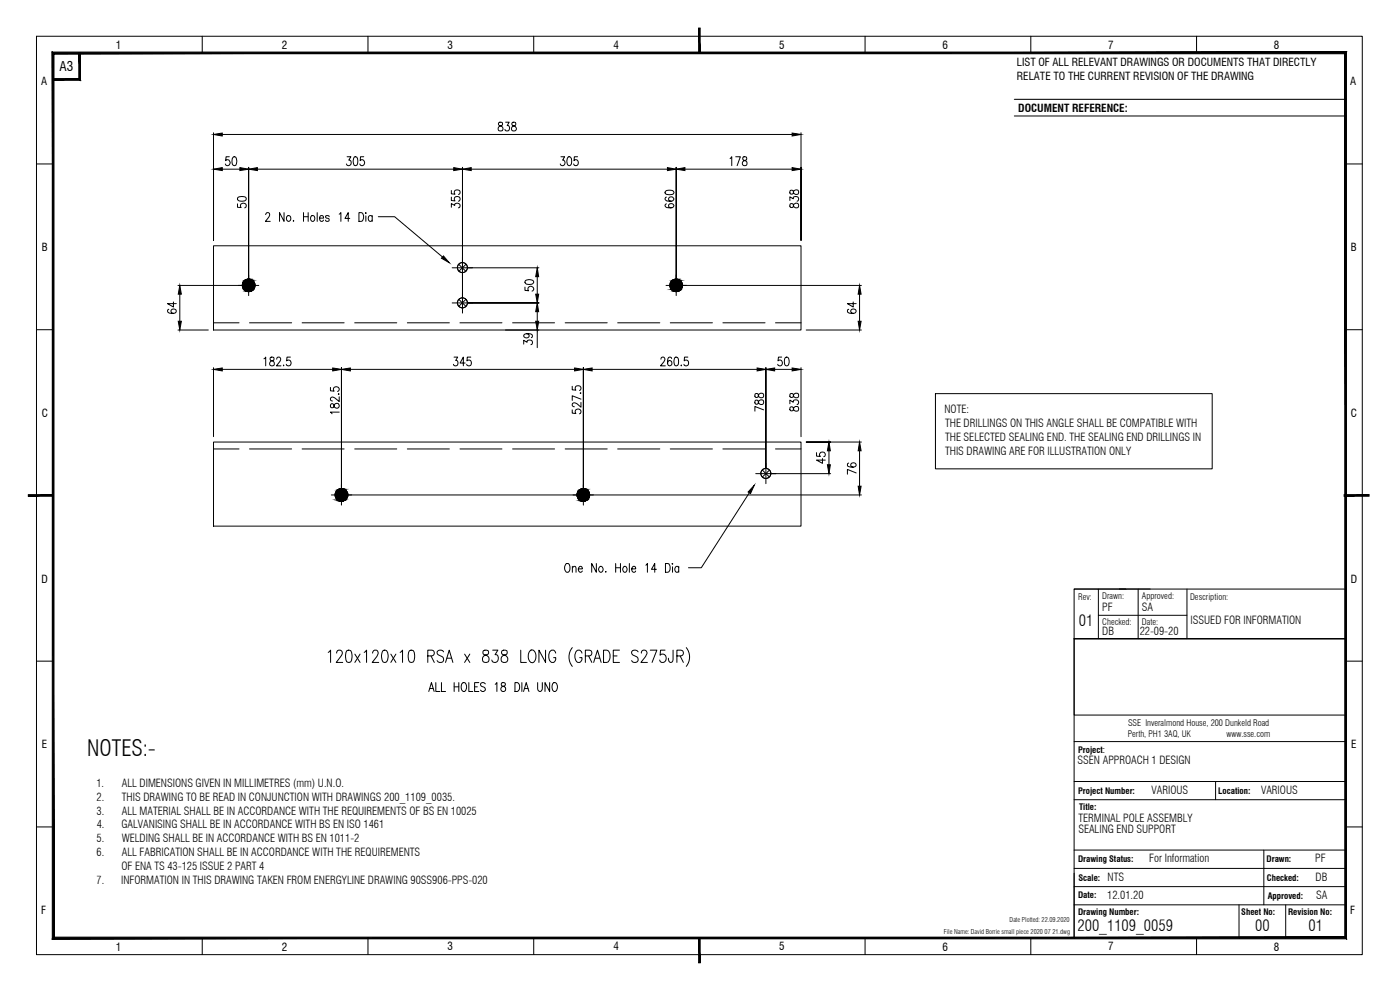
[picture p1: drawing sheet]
<svg xmlns="http://www.w3.org/2000/svg" width="420mm" height="297mm" viewBox="0 0 420 297" stroke-linecap="round" stroke-linejoin="round" font-family="sans-serif">
<!-- layer: Border -->
<g fill="none" stroke="#000" stroke-width=".3">
<path d="M304.4 29.8h99.4M304.4 34.8h99.4M322.4 176.7h81.4M345.2 176.7h-22.8v14.9h81.4h-81.4v89.8h81.4M356.2 176.7v14.9M403.8 213.5v18.1M322.4 222.5h81.4M322.4 234.5h81.4M322.4 239.9h81.4M364.8 234.5v5.4M322.4 255.1h81.4M379.3 255.1v16.4"/>
<path d="M322.4 260.6h81.4M322.4 266h81.4M322.4 271.5h81.4M371.8 271.5v9.9M385.9 271.5v9.9"/>
</g>
<!-- layer: Border Grid -->
<g fill="none" stroke="#000" stroke-width=".3">
<path d="M11 10.9h397.8v275.5h-397.8zM60.7 10.9v5M110.4 10.9v5M160.2 10.9v5M259.6 10.9v5M309.4 10.9v5M359.1 10.9v5M11 49.2h4.9M403.8 49.2h5M11 98.9h4.9M403.8 98.9h5M11 198.4h4.9"/>
<path d="M403.8 198.4h5M11 248.1h4.9M403.8 248.1h5M60.7 281.4v5M110.4 281.4v5M160.2 281.4v5M259.6 281.4v5M309.4 281.4v5M359.1 281.4v5"/>
</g>
<!-- layer: Border -->
<g fill="#000" stroke="#000" stroke-width=".3">
<path d="M15.7 15.6l.5 .5 387.9-.5zM16.2 16.1l387.9-.5-.5 .5zM404.1 15.6l-.5 .5 .5 265.6zM403.6 16.1l.5 265.6-.5-.5zM15.7 281.7h388.4l-.5-.5zM16.2 281.2h387.4l-387.9 .5zM15.7 15.6v266.1l.5-.5zM15.7 15.6l.5 .5v265.1z"/>
<path d="M15.9 23.6v.5l7.8-.5zM15.9 24.1l7.8-.5 .5 .5zM23.7 15.9v7.7l.5 .5zM23.7 15.9h.5v8.2z"/>
</g>
<!-- layer: 0 -->
<g fill="#000" stroke="#000" stroke-width=".3">
<path d="M209.7 8.4v7.5h.4zM209.7 8.4h.4v7.5z"/>
<path d="M8.5 148.9h7.4v-.5zM8.5 148.4h7.4l-7.4 .5z"/>
<path d="M403.4 148.9h7.5v-.5zM403.4 148.4h7.5l-7.5 .5z"/>
<path d="M209.7 281.4v7.5h.4zM209.7 281.4h.4v7.5z"/>
</g>
<path d="M329.6 176.7v14.9M335.9 176.7h2M341.6 176.7v14.9M403.8 176.7v14.9M322.4 191.6h81.4v22.9h-81.4zM329.6 184.6h26.6" fill="none" stroke="#000" stroke-width=".3"/>
<!-- layer: PDF20_Text -->
<g fill="none" stroke="#000" stroke-width=".3">
<path d="M98.5 195.7l.7-.6v3.7M101 196l.3-.8 .8-.1a.89 .89 0 0 1 .5 1.3l-1.7 2.4h2M104.1 195.2l.7-.1a1.69 1.69 0 0 1 .8 2l-.3 1.5-.8 .2a1.81 1.81 0 0 1-.8-2.2zM106.5 196.3l1.6 2.5M108.1 196.3l-1.6 2.5M109.3 195.7l.7-.6v3.7M111.8 196l.6-.9h.6l.4 .3a1.41 1.41 0 0 1-.3 1.6l-1.4 1.8h2M114.9 195.2l.7-.1a2.15 2.15 0 0 1 .7 2.9l-.3 .6-.7 .2a2.32 2.32 0 0 1-.6-3.1zM117.3 196.3l1.5 2.5M118.8 196.3l-1.5 2.5M120.1 195.7l.7-.6v3.7M122.9 195.2l.7-.1a1.69 1.69 0 0 1 .8 2l-.3 1.5-.8 .2a1.81 1.81 0 0 1-.8-2.2z"/>
<path d="M128.4 196.8h1.3a.89 .89 0 0 0 .7-.9 .89 .89 0 0 0-.7-.8h-1.3v3.7M129.4 196.8l.9 2M133.1 195.6a1.03 1.03 0 0 0-1.1-.6 1.03 1.03 0 0 0-.8 1 2.05 2.05 0 0 0 1.7 1.1 1.02 1.02 0 0 1-.2 1.6 1.02 1.02 0 0 1-1.5-.5M133.7 198.8l1.1-3.7 1.1 3.7M134.1 197.5h1.4M139.4 196.3l1.6 2.5M141 196.3l-1.6 2.5M145.1 195.2a.8 .8 0 0 0 .2 1.2 1.23 1.23 0 0 1 1.4 .9 1.23 1.23 0 0 1-.7 1.5 1.1 1.1 0 0 1-1.2-.9 1.1 1.1 0 0 1 .9-1.3l.5-.2a.75 .75 0 0 0 .3-1.2l-.5-.1zM147.9 195.1h1.5l-.8 1.3h.4a1.19 1.19 0 0 1 .5 1.7 1.19 1.19 0 0 1-1.8 .3l-.1-.4M150.7 195.2a.74 .74 0 0 0 .2 1.2 1.23 1.23 0 0 1 1.4 .9 1.23 1.23 0 0 1-.6 1.5 1.1 1.1 0 0 1-1.3-.9 1.1 1.1 0 0 1 .8-1.3l.6-.2a.77 .77 0 0 0 .3-1.2l-.4-.1zM156.3 195.1v3.7h1.7M159.1 195.3a1.11 1.11 0 0 1 1.2-.1 1.11 1.11 0 0 1 .5 1.2l-.1 1.5a1 1 0 0 1-.9 .9 1 1 0 0 1-1.1-.8l-.1-1.6z"/>
<path d="M163.7 195.1v3.7l-2-3.7v3.7M166.8 196l-.7-.9a1.56 1.56 0 0 0-1.4 2.2 1.08 1.08 0 0 0 .6 1.3 1.08 1.08 0 0 0 1.4-.4l.1-.9h-.7M171.8 194.3a4.5 4.5 0 0 0 0 5.6M174.7 196a.98 .98 0 0 0-1.6-.8 2.43 2.43 0 0 0 .3 3.6 1.11 1.11 0 0 0 1.3-1.5h-.7M175.7 196.8h1.2a.88 .88 0 0 0 .7-.9 .88 .88 0 0 0-.7-.8h-1.2v3.7M176.6 196.8l1 2M178.2 198.8l1.1-3.7 1.1 3.7M178.6 197.5h1.4M181.1 195.1h1a2.16 2.16 0 0 1 0 3.7h-1zM184.1 196.8h1.1M185.9 195.1h-1.8v3.7h1.8M191.5 195.6a1.03 1.03 0 0 0-1.1-.6 1.03 1.03 0 0 0-.8 1l.2 .4 1.1 .6a.95 .95 0 0 1 .6 1.2 .95 .95 0 0 1-1.3 .6l-.6-.6"/>
<path d="M192.5 196l.1-.6 .4-.3 .9 .1a1.15 1.15 0 0 1-.2 1.8l-1.4 1.8h2M195.1 195.1h2l-1.4 3.7M199.6 195.1h-1.4l-.1 1.5a1.22 1.22 0 0 1 1.9 .7 1.22 1.22 0 0 1-1.4 1.5l-.4-.2-.2-.6M202 195.1l-.1 3.3a.61 .61 0 0 1-.6 .4 .61 .61 0 0 1-.5-.4l-.2-.9M203.1 196.8h1.3a.88 .88 0 0 0 .7-.9 .88 .88 0 0 0-.7-.8h-1.3v3.7M204.1 196.8l1 2M206 194.3a4.5 4.5 0 0 1 0 5.6M128.7 207.5l.8-2.7 .8 2.7M129 206.6h1M130.8 204.8v2.7h1.2M132.5 204.8v2.7h1.2M136.3 204.8v2.7"/>
<path d="M136.3 206.1h1.4M137.7 204.8v2.7M138.6 205.2a.79 .79 0 0 1 1-.3 .79 .79 0 0 1 .4 .9l-.1 1a.77 .77 0 0 1-1 .7 .77 .77 0 0 1-.5-1.1zM140.7 204.8v2.7h1.2M142.4 206.1h.8M143.7 204.8h-1.3v2.7h1.3M145.7 205.2a.72 .72 0 0 0-1-.4 .72 .72 0 0 0-.4 .9l.9 .5a.75 .75 0 0 1 .2 1.2 .75 .75 0 0 1-1.2-.3M148.6 205.3l.5-.5v2.7M150.5 204.9l-.1 .5 .3 .4a.84 .84 0 0 1 1.1 .8 .84 .84 0 0 1-.9 .9 .86 .86 0 0 1-.6-1.1 .86 .86 0 0 1 1-.6 .55 .55 0 0 0 .2-.9zM154.5 204.8a1.39 1.39 0 0 1 1.5 .9 1.39 1.39 0 0 1-.5 1.6l-1 .2zM156.6 204.8v2.7M157.1 207.5l.8-2.7 .8 2.7"/>
<path d="M157.4 206.6h1.1M161.4 204.8v1.9a.7 .7 0 0 0 .7 .8 .7 .7 0 0 0 .7-.8v-1.9M165 204.8v2.7l-1.4-2.7v2.7M166.1 204.9a1.13 1.13 0 0 1 1.2 .6 1.13 1.13 0 0 1-.1 1.3 .77 .77 0 0 1-1 .7 .77 .77 0 0 1-.5-1.1l.1-1z"/>
</g>
<!-- layer: PDF20_EL-Steel -->
<path d="M64.1 73.7h176.3v25.3h-176.3zM64.1 132.6h176.3v25.3h-176.3z" fill="none" stroke="#000" stroke-width=".3"/>
<!-- layer: PDF20_0 -->
<g fill="none" stroke="#000" stroke-width=".3">
<circle cx="74.6" cy="85.6" r="1.88"/>
<circle cx="138.8" cy="80.3" r="1.5"/>
<circle cx="138.8" cy="90.9" r="1.5"/>
<circle cx="102.5" cy="148.5" r="1.88"/>
<circle cx="175.1" cy="148.5" r="1.88"/>
<circle cx="229.8" cy="142" r="1.5"/>
</g>
<!-- layer: PDF20_EL-Steel-Hidd -->
<g fill="none" stroke="#000" stroke-width=".3">
<path d="M64.1 96.9h7.6M74.9 96.9h12.6M90.7 96.9h12.6M106.5 96.9h12.6M122.2 96.9h12.7M138 96.9h12.7M153.8 96.9h12.6M169.6 96.9h12.6M185.4 96.9h12.6M201.2 96.9h12.6M216.9 96.9h12.7M232.7 96.9h7.7"/>
<path d="M64.1 134.7h7.6M74.9 134.7h12.6M90.7 134.7h12.6M106.5 134.7h12.6M122.2 134.7h12.7M138 134.7h12.7M153.8 134.7h12.6M169.6 134.7h12.6M185.4 134.7h12.6M201.2 134.7h12.6M216.9 134.7h12.7M232.7 134.7h7.7"/>
</g>
<!-- layer: PDF20_Dimensions -->
<g fill="none" stroke="#000" stroke-width=".3">
<path d="M64.1 39.8v32.3v-21.9M149.7 36.8a.55 .55 0 0 0 .2 .9 .84 .84 0 0 1 1.1 .9 .84 .84 0 0 1-1.3 .6l-.2-.4a1.23 1.23 0 0 1 1.2-1.3 .58 .58 0 0 0-.3-.8zM151.8 36.7h1l-.6 1a.77 .77 0 0 1 .7 1.1 .77 .77 0 0 1-1.4 0M153.7 36.8v.7a1.07 1.07 0 0 1 1 .6 1.07 1.07 0 0 1 0 1.1 .78 .78 0 0 1-1.2-.3 .78 .78 0 0 1 .7-1.1l.5-.3a.59 .59 0 0 0-.3-.8zM240.4 39.8v32.3v-21.9M66.7 50.8h5.3M66.7 40.3h171M68.8 47h-1l-.1 1.2a.82 .82 0 0 1 1.2 .1 .82 .82 0 0 1 0 1.1 .82 .82 0 0 1-1.2 0l-.1-.2M70 47.2l.4-.2a1.63 1.63 0 0 1 .5 2.2l-.1 .4-.5 .1a1.89 1.89 0 0 1-.3-2.5zM71.4 59.2l1-.2a1.2 1.2 0 0 1 1.5 .6v.2a1.72 1.72 0 0 1-2.6 0zM74.6 50.2v33.8v-33.8M77.2 50.8h59"/>
<path d="M104.2 47h1.1l-.6 1a.8 .8 0 0 1 .6 1.3 .8 .8 0 0 1-1.3-.1M106.3 47.2l.5-.2a1.58 1.58 0 0 1 .5 2.2l-.2 .4-.5 .1a2.02 2.02 0 0 1-.3-2.5zM109.2 47h-1l-.1 1.2a.78 .78 0 0 1 1.2 .1 .78 .78 0 0 1-.2 1.1 .78 .78 0 0 1-1.1-.2M135.5 59.1v1.1l1.1 .1a.82 .82 0 0 1 .1-1.1 .82 .82 0 0 1 1.1 0 .82 .82 0 0 1 .1 1.1l-.3 .1M135.5 57.2v1l1.1 .1a.81 .81 0 0 1 .6-1.3 .81 .81 0 0 1 .7 1.3h-.3M138.8 50.2v39.1v-39.1M141.4 50.8h58.9M168.3 47h1.1l-.5 1a.78 .78 0 0 1 .6 1.2 .78 .78 0 0 1-1.4 0M170.5 47.2l.4-.2a1.71 1.71 0 0 1 0 2.7h-.1a1.89 1.89 0 0 1-.3-2.5zM173.3 47h-.9l-.1 1.2a.79 .79 0 0 1 1.1 .1 .79 .79 0 0 1 0 1.1 .79 .79 0 0 1-1.1 0l-.1-.2M199.8 57.4l.9-.3a1.12 1.12 0 0 1 1.6 .8 1.87 1.87 0 0 1-2.7 0zM200 59.1l-.4 .5a1.61 1.61 0 0 0 2.7 .2 .78 .78 0 0 0-.9-.7 .78 .78 0 0 0-.7 .9l.7 .4"/>
<path d="M202.9 50.2v34.1v-34.1M205.6 50.8h32.1M219.1 47.6l.5-.6v2.7M220.8 47h1.4l-1 2.7M223 47.2l-.1 .5 .3 .3a.83 .83 0 0 1 1 .8 .83 .83 0 0 1-.9 .9 .87 .87 0 0 1-.5-1.1 .87 .87 0 0 1 1-.6l.2-.1a.59 .59 0 0 0-.3-.9zM237.2 57.2l-.1 .7a.55 .55 0 0 0 .4 .4 .55 .55 0 0 0 .6-.3 .82 .82 0 0 1 .9-1.1 .82 .82 0 0 1 .5 1.4h-.7a1.16 1.16 0 0 1-.9-1.1zM71.3 61.2v1l1.1 .1a.82 .82 0 0 1 .1-1.1 .82 .82 0 0 1 1.1 0 .82 .82 0 0 1 .1 1.1l-.3 .1M79.7 64.4l.4-.6h.4l.4 .5-.2 .9-1 1.2h1.4M85.2 63.8v2.6l-1.3-2.6v2.6M86 65l.3-.2a.79 .79 0 0 1 1 .7 .79 .79 0 0 1-1 .8l-.3-.6zM88.1 66.1v.3zM91.1 63.8v2.6"/>
<path d="M91.1 65h1.4M92.5 63.8v2.6M93.5 64.8a.83 .83 0 0 1 1 .7 .83 .83 0 0 1-.8 .9l-.5-.7zM95.2 63.8v2.6M95.9 65.4h1.2l-.2-.6a.86 .86 0 0 0-1.1 .5 .86 .86 0 0 0 .6 1.1h.3l.4-.4M98.8 65a.6 .6 0 0 0-.6-.3 .6 .6 0 0 0-.5 .3l.3 .4 .7 .3 .1 .3a.58 .58 0 0 1-.6 .4 .58 .58 0 0 1-.5-.4M101.8 64.3l.5-.5v2.6M105 65.5h-1.5l1-1.7v2.6M107.7 63.8a1.37 1.37 0 0 1 1.4 .7 1.37 1.37 0 0 1-.2 1.5l-.5 .4h-.7zM109.8 63.8v.3zM109.8 64.8v1.6M111.7 65l-.2-.2a.63 .63 0 0 0-.9 .2l-.1 .7a.71 .71 0 0 0 .8 .7l.4-.4"/>
<path d="M111.7 64.7v1.7M113.5 65h4.9l14.4 12.1M135.5 62.2v-1.1l1 .5a.76 .76 0 0 1 1.1-.6 .76 .76 0 0 1 0 1.4M200 61.2l-.2 .1-.2 .5a1.57 1.57 0 0 0 2.7-.2 .79 .79 0 0 0-1-.5 .79 .79 0 0 0-.6 1l.7 .3M237.1 60.2v-1.1l1 .5a.78 .78 0 0 1 1.2-.6 .78 .78 0 0 1-.1 1.4M237.2 61.2a.66 .66 0 0 0-.1 .7 .66 .66 0 0 0 .6 .4l.2-.1a.96 .96 0 0 1 .6-1.1 .96 .96 0 0 1 1.2 .4 .83 .83 0 0 1-.9 .9 .83 .83 0 0 1-.7-1l-.4-.3zM50.7 92.8a.55 .55 0 0 0-.3 .9l.4 .2a1.68 1.68 0 0 0 2.1-.5 .76 .76 0 0 0-.9-.7 .76 .76 0 0 0-.6 1l.7 .3M52.1 90.6v1.5l-1.8-1h2.6M53.4 99h9.1M53.4 85.6h19.6M54 88.3v8.1M140.4 80.3h21.3"/>
<path d="M151.7 99h10M157.6 86.1v1l1.1 .1a.83 .83 0 0 1 0-1.1 .83 .83 0 0 1 1.2 0 .83 .83 0 0 1 0 1.1l-.2 .1M157.7 84.2l1-.3a1.2 1.2 0 0 1 1.5 .8 1.66 1.66 0 0 1-2.6 0zM161.2 83v5.3M161.2 93.5v2.9M161.2 98.8v5.5M161.7 90.9h-21.3h21.3M201.5 85.6h57M242 99h16.5M254.7 92.8a.59 .59 0 0 0-.3 .9l.4 .2a1.72 1.72 0 0 0 2.1-.5 .78 .78 0 0 0-.9-.7 .78 .78 0 0 0-.6 1l.7 .3M256.1 90.6v1.5l-1.8-1h2.6M258 88.3v8.1"/>
<path d="M64.1 110.3v20.7M66.7 110.8h33.2M79.2 107.7l.5-.6v2.7M81.1 107.3v.7a1.05 1.05 0 0 1 1.1 .5 1.05 1.05 0 0 1 0 1.1 .83 .83 0 0 1-1.3-.5 .83 .83 0 0 1 1-.9l.3-.2a.58 .58 0 0 0-.4-.9zM83 107.8l.4-.7h.4l.4 .6-.3 .8-.9 1.3h1.3M85 109.6h.2zM87.2 107.1h-1.1l-.1 1.2a.8 .8 0 0 1 1.2 0 .8 .8 0 0 1-.1 1.2 .8 .8 0 0 1-1.2-.2M99.2 116.2v1.1h1.1a.81 .81 0 0 1 .1-1.1 .81 .81 0 0 1 1.1 0 .81 .81 0 0 1 0 1.1l-.2 .1M101.6 118.2h.2l-.2 .1zM101.8 119v1.5l-1.3-1.1a.69 .69 0 0 0-1-.2 .69 .69 0 0 0-.1 1l.4 .1M102.5 110.3v36.6v-36.6M105.1 110.8h67.4"/>
<path d="M136.3 107.1h1.1l-.6 1.1a.77 .77 0 0 1 .6 1.1 .77 .77 0 0 1-1.3 0M139.6 108.9h-1.5l1-1.8v2.7M141.3 107.1h-1.1v1.2a.81 .81 0 0 1 1.1 .1 .81 .81 0 0 1 0 1.1 .81 .81 0 0 1-1.1 .1l-.1-.3M157.2 103.3v-1.2l1 .6a.78 .78 0 0 1 1.2-.6 .78 .78 0 0 1-.1 1.3M158.1 100.1a.7 .7 0 0 1 .7 .7 .79 .79 0 0 1-.9 .6 .79 .79 0 0 1-.6-1 1.95 1.95 0 0 1 2.5 .3l-.3 .6M171.7 115.9v1.1l1.1 .1a.82 .82 0 0 1 .1-1.2 .82 .82 0 0 1 1.1 0 .82 .82 0 0 1 .1 1.2h-.2M174.2 117.9v.2zM174.4 119.8l-2.7-1.1v1.4M175.1 110.3v36.6v-36.6M177.7 110.8h49.5M198.4 107.8l.3-.7h.5l.3 .6-.3 .8-1 1.3h1.5M201.6 107.6a.57 .57 0 0 0-1-.3l-.2 .4a1.74 1.74 0 0 0 .5 2.1 .76 .76 0 0 0 .8-.9 .76 .76 0 0 0-1.1-.6l-.3 .6"/>
<path d="M202.6 107.3l.4-.2a1.52 1.52 0 0 1 .6 2.2l-.2 .3-.6 .2a1.95 1.95 0 0 1-.2-2.5zM204.4 109.6h.1zM206.4 107.1h-1l-.1 1.2a.81 .81 0 0 1 1.1 .1 .81 .81 0 0 1 0 1.1 .81 .81 0 0 1-1.1 .1v-.3M226.7 118.2l-.1 .7a.56 .56 0 0 0 .8 .3 .96 .96 0 0 1 .6-1.1 .96 .96 0 0 1 1.2 .3 .84 .84 0 0 1-.9 1 .84 .84 0 0 1-.8-1l-.3-.3zM229.9 110.3v30.2v-30.2M232.5 110.8h5.2M234.6 107.1h-1l-.1 1.2a.81 .81 0 0 1 1.1 .1 .81 .81 0 0 1 0 1.1 .81 .81 0 0 1-1.1 .1l-.1-.3M235.7 107.3l.5-.2a1.66 1.66 0 0 1 0 2.7h-.2a1.14 1.14 0 0 1-.6-1.5zM237.2 118.2l-.1 .7a.55 .55 0 0 0 .4 .4 .55 .55 0 0 0 .6-.3 .82 .82 0 0 1 .9-1.1 .82 .82 0 0 1 .5 1.4h-.7a1.06 1.06 0 0 1-.9-1.1zM240.4 110.3v20.7M280.7 118.1h83.1v22.6h-83.1zM99.3 121.3a.68 .68 0 0 0 .3 1l.6-.3a.82 .82 0 0 1 .9-1 .82 .82 0 0 1 .4 1.3l-.2 .2a1.1 1.1 0 0 1-1.2-1.2l-.3-.2z"/>
<path d="M101.8 123.7h-2.6l.4 .5M171.7 123v1l1.1 .1a.81 .81 0 0 1 .1-1.2 .81 .81 0 0 1 1.1 .1 .81 .81 0 0 1-.1 1.2M174.4 120.7v1.5l-1.7-1.3a.63 .63 0 0 0-.9 .3 .63 .63 0 0 0 .4 .8h.2M226.7 120.1a.68 .68 0 0 0-.1 .8 .68 .68 0 0 0 .6 .4l.2-.1a.94 .94 0 0 1 .6-1.1 .94 .94 0 0 1 1.2 .4 .84 .84 0 0 1-.9 .9 .84 .84 0 0 1-.8-1 .54 .54 0 0 0-.8-.3zM229.2 123l-2.6-1v1.4M237.1 121.2v-1.1l1 .6a.78 .78 0 0 1 1.2-.7 .78 .78 0 0 1-.1 1.4M237.2 122.2a.66 .66 0 0 0-.1 .7 .66 .66 0 0 0 .6 .4l.2-.1a1.02 1.02 0 0 1 .5-1.1 1.02 1.02 0 0 1 1.2 .1l.1 .3a.83 .83 0 0 1-.9 .9 .83 .83 0 0 1-.7-1 .55 .55 0 0 0-.9-.2zM245.1 135.8v1.1h1.1a.81 .81 0 0 1 .1-1.1 .81 .81 0 0 1 1.1 0 .81 .81 0 0 1 .1 1.1l-.3 .1M246.8 137.6v1.4l-1.7-1h2.6M248.8 135.3v4.1M249.3 132.6h-7.3h16.5M254.7 138.9a.62 .62 0 0 0-.3 1l.4 .1a1.7 1.7 0 0 0 2.1-.4 .78 .78 0 0 0-.9-.7 .78 .78 0 0 0-.6 1l.7 .3"/>
<path d="M258 135.3v10.6M104 148.5h154.5M224.9 147.8l-14.4 22.5h-3.9M231.5 142.1h17.8M256.9 141.9l-2.6-1.1v1.5M169.9 169.2l.6-.1a1.77 1.77 0 0 1 0 2.6 1.43 1.43 0 0 1-1.1-1.1 1.43 1.43 0 0 1 .5-1.4zM171.8 170.4l.5-.5 .4 .2 .2 1.6M171.8 169.9v1.8M173.6 170.7h1.2l-.1-.5a.75 .75 0 0 0-1.1 .1 .75 .75 0 0 0 .1 1l.4 .4 .7-.4M179 169.1v2.6l-1.4-2.6v2.6M180 170.1a.8 .8 0 0 1 1 .7 .8 .8 0 0 1-1 .8 1.01 1.01 0 0 1 0-1.5zM181.7 171.6h.2z"/>
<path d="M184.8 169.1v2.6M184.8 170.3h1.4M186.2 169.1v2.6M187.2 170.1a.86 .86 0 0 1 1 .5 .86 .86 0 0 1-.5 1.1 .93 .93 0 0 1-.8-.6 .93 .93 0 0 1 .3-1zM188.9 169.1v2.6M189.6 170.7h1.2l-.2-.6a.87 .87 0 0 0-1.1 .5 .87 .87 0 0 0 .6 1.1h.3l.4-.4M193.8 169.6l.5-.5v2.6M197 170.8h-1.5l1-1.7v2.6M199.7 169.1h.7a1.52 1.52 0 0 1 0 2.6h-.7zM201.7 169.2h.2zM201.8 170.1v1.6M203.7 170.3l-.2-.2a.86 .86 0 0 0-1 .5 .86 .86 0 0 0 .5 1.1l.7-.4"/>
<path d="M203.7 169.9v1.8"/>
</g>
<g fill="#000" stroke="#000" stroke-width=".3">
<path d="M64.1 40.3l2.6-.4v.9zM237.7 39.9l2.7 .4-2.7 .5zM64.1 50.8l2.6-.5v.9zM72 50.3l2.6 .5-2.6 .4zM74.6 50.8l2.6-.5v.9zM136.2 50.3l2.6 .5-2.6 .4zM138.8 50.8l2.6-.5v.9zM200.3 50.3l2.6 .5-2.6 .4zM202.9 50.8l2.7-.5v.9zM237.7 50.3l2.7 .5-2.7 .4zM133.1 76.8l1.7 2-2.3-1.3zM53.5 96.4h.9l-.4 2.6z"/>
<path d="M54 85.6l.4 2.7h-.9zM160.8 96.4h.9l-.5 2.6zM161.2 90.9l.5 2.6h-.9zM160.8 88.3h.9l-.5 2.6zM161.2 80.3l.5 2.7h-.9zM257.5 96.4h.9l-.4 2.6zM258 85.6l.4 2.7h-.9zM64.1 110.8l2.6-.4v.9zM99.9 110.4l2.6 .4-2.6 .5zM102.5 110.8l2.6-.4v.9zM172.5 110.4l2.6 .4-2.6 .5zM175.1 110.8l2.6-.4v.9z"/>
<path d="M227.2 110.4l2.7 .4-2.7 .5zM229.9 110.8l2.6-.4v.9zM237.7 110.4l2.7 .4-2.7 .5zM248.3 139.4h.9l-.4 2.7zM248.8 132.6l.4 2.7h-.9zM258 132.6l.4 2.7h-.9zM226.3 145.6l-1.1 2.5-.7-.5zM257.5 145.9h.9l-.4 2.6z"/>
</g>
<!-- layer: PDF20_EL-Holes -->
<g fill="none" stroke="#000" stroke-width=".3">
<path d="M137.7 79.3l2.1 2.1M138.8 77.3v6.1M139.8 79.3l-2.1 2.1M71.5 85.6h6.2M74.6 82.6v6.1M135.7 90.9h6.1M135.7 80.3h6.1M137.7 89.8l2.1 2.1M138.8 87.8v6.1M139.8 89.8l-2.1 2.1M199.9 85.6h6.1M202.9 82.6v6.1"/>
<path d="M229.9 139v6.1M99.4 148.5h6.1M102.5 145.5v6.1M172 148.5h6.1M175.1 145.5v6.1M226.8 142.1h6.1M228.8 141.1l2.1 2M230.9 141.1l-2.1 2"/>
<circle cx="74.6" cy="85.6" r="1.88"/>
<circle cx="138.8" cy="80.3" r="1.5"/>
<circle cx="138.8" cy="90.9" r="1.5"/>
<circle cx="203" cy="85.6" r="1.88"/>
<circle cx="102.5" cy="148.5" r="1.88"/>
<circle cx="175.1" cy="148.5" r="1.88"/>
<circle cx="229.8" cy="142" r="1.5"/>
</g>
<g fill="#000" stroke="#000" stroke-width=".3">
<path d="M72.7 85.6h1.9l-1.8 .3zM72.8 85.9h1.8v-.3z"/>
<path d="M72.8 85.3h1.8l-1.9 .3zM72.7 85.6h1.9v-.3z"/>
<path d="M72.8 85.9h1.8l-1.8 .4zM72.8 86.3h1.8v-.4z"/>
<path d="M72.8 85h1.8l-1.8 .3zM72.8 85.3h1.8v-.3z"/>
<path d="M72.8 86.3h1.8l-1.6 .3zM73 86.6h1.6v-.3z"/>
<path d="M73 84.7h1.6l-1.8 .3zM72.8 85h1.8v-.3z"/>
<path d="M73 86.6h1.6l-1.5 .3zM73.1 86.9h1.5v-.3z"/>
<path d="M73.1 84.4h1.5l-1.6 .3zM73 84.7h1.6v-.3z"/>
<path d="M73.1 86.9h1.5l-1.2 .2zM73.4 87.1h1.2v-.2z"/>
<path d="M73.1 84.4l.3-.2h1.2zM73.1 84.4h1.5v-.2z"/>
<path d="M73.4 87.1h1.2l-1 .1zM73.6 87.2h1v-.1z"/>
<path d="M73.4 84.2l1.2-.2zM73.4 84.2h1.2v-.2z"/>
<path d="M73.6 87.2h1l-.7 .2zM73.9 87.4h.7v-.2z"/>
<path d="M73.6 84l1-.1zM73.6 84l1-.1z"/>
<path d="M73.9 87.4h.7zM74.3 87.5l.3-.1z"/>
<path d="M74.3 83.8l.3-.1zM74.6 83.7l.3 .1z"/>
<path d="M73.9 83.9l.7-.1zM73.9 83.9l.7-.1z"/>
<path d="M74.6 83.8h.3zM74.6 83.9h.7z"/>
<path d="M74.6 83.9h.7zM74.6 84h1z"/>
<path d="M74.6 84h1l-1 .2zM74.6 84.2h1.2l-.2-.2z"/>
<path d="M74.6 84.2h1.2l-1.2 .2zM74.6 84.4h1.5l-.3-.2z"/>
<path d="M74.6 84.4h1.5l-1.5 .3zM74.6 84.7h1.6l-.1-.3z"/>
<path d="M74.6 84.7h1.6l-1.6 .3zM74.6 85h1.8l-.2-.3z"/>
<path d="M74.6 85h1.8l-1.8 .3zM74.6 85.3h1.8v-.3z"/>
<path d="M74.6 85.3h1.8l-1.8 .3zM74.6 85.6h1.9l-.1-.3z"/>
<path d="M74.6 85.6h1.9l-1.9 .3zM74.6 85.9h1.8l.1-.3z"/>
<path d="M74.6 85.9h1.8l-1.8 .4zM74.6 86.3h1.8v-.4z"/>
<path d="M74.6 86.3h1.8l-1.8 .3zM74.6 86.6h1.6l.2-.3z"/>
<path d="M74.6 86.6h1.6l-1.6 .3zM74.6 86.9h1.5l.1-.3z"/>
<path d="M74.6 86.9h1.5l-1.5 .2zM74.6 87.1h1.2l.3-.2z"/>
<path d="M74.6 87.1h1.2l-1.2 .1zM74.6 87.2l1.2-.1z"/>
<path d="M74.6 87.2h1l-1 .2zM74.6 87.4l1-.2z"/>
<path d="M74.6 87.4h.7zM74.6 87.5l.7-.1z"/>
<path d="M74.6 87.5h.3zM74.3 87.5h.3z"/>
<path d="M201 85.6h1.9l-1.8 .3zM201.1 85.9h1.8v-.3z"/>
<path d="M201.1 85.3h1.8l-1.9 .3zM201 85.6h1.9v-.3z"/>
<path d="M201.1 85.9h1.8l-1.7 .4zM201.2 86.3h1.7v-.4z"/>
<path d="M201.2 85h1.7l-1.8 .3zM201.1 85.3h1.8v-.3z"/>
<path d="M201.2 86.3h1.7l-1.6 .3zM201.3 86.6h1.6v-.3z"/>
<path d="M201.3 84.7h1.6l-1.7 .3zM201.2 85h1.7v-.3z"/>
<path d="M201.3 86.6h1.6l-1.4 .3zM201.5 86.9h1.4v-.3z"/>
<path d="M201.5 84.4h1.4l-1.6 .3zM201.3 84.7h1.6v-.3z"/>
<path d="M201.5 86.9h1.4l-1.2 .2zM201.7 87.1h1.2v-.2z"/>
<path d="M201.7 84.2h1.2l-1.4 .2zM201.5 84.4h1.4v-.2z"/>
<path d="M201.7 87.1h1.2l-.9 .1zM202 87.2h.9v-.1z"/>
<path d="M201.7 84.2l1.2-.2zM201.7 84.2h1.2v-.2z"/>
<path d="M202 87.2h.9l-.6 .2zM202.3 87.4h.6v-.2z"/>
<path d="M202 84l.9-.1zM202 84l.9-.1z"/>
<path d="M202.3 87.4h.6zM202.6 87.5l.3-.1z"/>
<path d="M202.6 83.8l.3-.1zM202.9 83.7l.4 .1z"/>
<path d="M202.3 83.9l.6-.1zM202.3 83.9l.6-.1z"/>
<path d="M202.9 83.8h.4zM202.9 83.9h.7z"/>
<path d="M202.9 83.9h.7zM202.9 84h1z"/>
<path d="M202.9 84h1l-1 .2zM202.9 84.2h1.3l-.3-.2z"/>
<path d="M202.9 84.2h1.3l-1.3 .2zM202.9 84.4h1.5l-.2-.2z"/>
<path d="M202.9 84.4h1.5l-1.5 .3zM202.9 84.7h1.6l-.1-.3z"/>
<path d="M202.9 84.7h1.6l-1.6 .3zM202.9 85h1.8l-.2-.3z"/>
<path d="M202.9 85h1.8l-1.8 .3zM202.9 85.3h1.9l-.1-.3z"/>
<path d="M202.9 85.3h1.9l-1.9 .3zM202.9 85.6h1.9v-.3z"/>
<path d="M202.9 85.6h1.9l-1.9 .3zM202.9 85.9h1.9v-.3z"/>
<path d="M202.9 85.9h1.9l-1.9 .4zM202.9 86.3h1.8l.1-.4z"/>
<path d="M202.9 86.3h1.8l-1.8 .3zM202.9 86.6h1.6l.2-.3z"/>
<path d="M202.9 86.6h1.6l-1.6 .3zM202.9 86.9h1.5l.1-.3z"/>
<path d="M202.9 86.9h1.5l-1.5 .2zM202.9 87.1h1.3l.2-.2z"/>
<path d="M202.9 87.1h1.3l-1.3 .1zM202.9 87.2l1.3-.1z"/>
<path d="M202.9 87.2h1l-1 .2zM202.9 87.4l1-.2z"/>
<path d="M202.9 87.4h.7zM202.9 87.5l.7-.1z"/>
<path d="M202.9 87.5h.4zM202.6 87.5h.3z"/>
<path d="M100.6 148.5h1.9l-1.9 .3zM100.6 148.8h1.9v-.3z"/>
<path d="M100.6 148.2h1.9l-1.9 .3zM100.6 148.5h1.9v-.3z"/>
<path d="M100.6 148.8h1.9l-1.8 .3zM100.7 149.1h1.8v-.3z"/>
<path d="M100.7 147.8h1.8l-1.9 .4zM100.6 148.2h1.9v-.4z"/>
<path d="M100.7 149.1h1.8l-1.6 .3zM100.9 149.4h1.6v-.3z"/>
<path d="M100.9 147.5h1.6l-1.8 .3zM100.7 147.8h1.8v-.3z"/>
<path d="M100.9 149.4h1.6l-1.5 .3zM101 149.7h1.5v-.3z"/>
<path d="M101 147.3h1.5l-1.6 .2zM100.9 147.5h1.6v-.2z"/>
<path d="M101 149.7h1.5l-1.3 .2zM101.2 149.9h1.3v-.2z"/>
<path d="M101.2 147.1h1.3l-1.5 .2zM101 147.3h1.5v-.2z"/>
<path d="M101.2 149.9h1.3l-1 .3zM101.5 150.2h1v-.3z"/>
<path d="M101.2 147.1l.3-.2h1zM101.2 147.1h1.3v-.2z"/>
<path d="M101.5 150.2h1zM101.8 150.3l.7-.1z"/>
<path d="M101.5 146.9l1-.2zM101.5 146.9l1-.2z"/>
<path d="M102.1 146.6h.4zM102.5 146.6h.3z"/>
<path d="M101.8 146.7l.7-.1zM101.8 146.7l.7-.1z"/>
<path d="M102.5 146.6h.3zM102.5 146.7h.6z"/>
<path d="M102.5 146.7h.6zM102.5 146.9h.9z"/>
<path d="M102.5 146.9h.9l-.9 .2zM102.5 147.1h1.2l-.3-.2z"/>
<path d="M102.5 147.1h1.2l-1.2 .2zM102.5 147.3h1.4l-.2-.2z"/>
<path d="M102.5 147.3h1.4l-1.4 .2zM102.5 147.5h1.6l-.2-.2z"/>
<path d="M102.5 147.5h1.6l-1.6 .3zM102.5 147.8h1.8l-.2-.3z"/>
<path d="M102.5 147.8h1.8l-1.8 .4zM102.5 148.2h1.8v-.4z"/>
<path d="M102.5 148.2h1.8l-1.8 .3zM102.5 148.5h1.9l-.1-.3z"/>
<path d="M102.5 148.5h1.9l-1.9 .3zM102.5 148.8h1.8l.1-.3z"/>
<path d="M102.5 148.8h1.8l-1.8 .3zM102.5 149.1h1.8v-.3z"/>
<path d="M102.5 149.1h1.8l-1.8 .3zM102.5 149.4h1.6l.2-.3z"/>
<path d="M102.5 149.4h1.6l-1.6 .3zM102.5 149.7h1.4l.2-.3z"/>
<path d="M102.5 149.7h1.4l-1.4 .2zM102.5 149.9h1.2l.2-.2z"/>
<path d="M102.5 149.9h1.2l-1.2 .3zM102.5 150.2h.9l.3-.3z"/>
<path d="M102.5 150.2h.9zM102.5 150.3l.9-.1z"/>
<path d="M102.5 150.3h.6zM102.5 150.4l.6-.1z"/>
<path d="M102.5 150.4h.3zM102.1 150.4h.4zM102.1 150.4l.4-.1zM101.8 150.3h.7z"/>
<path d="M173.2 148.5h1.9l-1.9 .3zM173.2 148.8h1.9v-.3z"/>
<path d="M173.2 148.2h1.9l-1.9 .3zM173.2 148.5h1.9v-.3z"/>
<path d="M173.2 148.8h1.9l-1.8 .3zM173.3 149.1h1.8v-.3z"/>
<path d="M173.3 147.8h1.8l-1.9 .4zM173.2 148.2h1.9v-.4z"/>
<path d="M173.3 149.1h1.8l-1.7 .3zM173.4 149.4h1.7v-.3z"/>
<path d="M173.4 147.5h1.7l-1.8 .3zM173.3 147.8h1.8v-.3z"/>
<path d="M173.4 149.4h1.7l-1.5 .3zM173.6 149.7h1.5v-.3z"/>
<path d="M173.6 147.3h1.5l-1.7 .2zM173.4 147.5h1.7v-.2z"/>
<path d="M173.6 149.7h1.5l-1.3 .2zM173.8 149.9h1.3v-.2z"/>
<path d="M173.8 147.1h1.3l-1.5 .2zM173.6 147.3h1.5v-.2z"/>
<path d="M173.8 149.9h1.3l-1 .3zM174.1 150.2h1v-.3z"/>
<path d="M173.8 147.1l.3-.2h1zM173.8 147.1h1.3v-.2z"/>
<path d="M174.1 150.2h1zM174.4 150.3l.7-.1z"/>
<path d="M174.1 146.9l1-.2zM174.1 146.9l1-.2z"/>
<path d="M174.7 146.6h.4zM175.1 146.6h.3z"/>
<path d="M174.4 146.7l.7-.1zM174.4 146.7l.7-.1z"/>
<path d="M175.1 146.6h.3zM175.1 146.7h.6z"/>
<path d="M175.1 146.7h.6zM175.1 146.9h.9z"/>
<path d="M175.1 146.9h.9l-.9 .2zM175.1 147.1h1.2l-.3-.2z"/>
<path d="M175.1 147.1h1.2l-1.2 .2zM175.1 147.3h1.4l-.2-.2z"/>
<path d="M175.1 147.3h1.4l-1.4 .2zM175.1 147.5h1.6l-.2-.2z"/>
<path d="M175.1 147.5h1.6l-1.6 .3zM175.1 147.8h1.8l-.2-.3z"/>
<path d="M175.1 147.8h1.8l-1.8 .4zM175.1 148.2h1.8v-.4z"/>
<path d="M175.1 148.2h1.8l-1.8 .3zM175.1 148.5h1.8v-.3z"/>
<path d="M175.1 148.5h1.8l-1.8 .3zM175.1 148.8h1.8v-.3z"/>
<path d="M175.1 148.8h1.8l-1.8 .3zM175.1 149.1h1.8v-.3z"/>
<path d="M175.1 149.1h1.8l-1.8 .3zM175.1 149.4h1.6l.2-.3z"/>
<path d="M175.1 149.4h1.6l-1.6 .3zM175.1 149.7h1.4l.2-.3z"/>
<path d="M175.1 149.7h1.4l-1.4 .2zM175.1 149.9h1.2l.2-.2z"/>
<path d="M175.1 149.9h1.2l-1.2 .3zM175.1 150.2h.9l.3-.3z"/>
<path d="M175.1 150.2h.9zM175.1 150.3l.9-.1z"/>
<path d="M175.1 150.3h.6zM175.1 150.4l.6-.1z"/>
<path d="M175.1 150.4h.3zM174.7 150.4h.4zM174.7 150.4l.4-.1zM174.4 150.3h.7z"/>
</g>
<text font-size="6.7" x="26.2" y="226.8">NOTES:-</text>
<g font-size="4.7">
<text x="323.8" y="187.9">01</text>
<text x="323.4" y="279.4">200_1109_0059</text>
<text x="376.7" y="279.2">00</text>
<text x="392.7" y="279.2">01</text>
</g>
<text font-size="4" x="17.9" y="21.3">A3</text>
<g font-size="3.3">
<text x="34.7" y="14.6">1</text>
<text x="84.6" y="14.6">2</text>
<text x="134.3" y="14.6">3</text>
<text x="184.1" y="14.6">4</text>
<text x="233.8" y="14.6">5</text>
<text x="282.9" y="14.6">6</text>
<text x="332.6" y="14.6">7</text>
<text x="382.3" y="14.6">8</text>
<text x="305.2" y="19.8">LIST OF ALL RELEVANT DRAWINGS OR DOCUMENTS THAT DIRECTLY</text>
<text x="305.2" y="24">RELATE TO THE CURRENT REVISION OF THE DRAWING</text>
<text x="12.3" y="25.6">A</text>
<text x="405.2" y="25.6">A</text>
<text x="305.6" y="33.5">DOCUMENT REFERENCE:</text>
<text x="12.6" y="75.3">B</text>
<text x="405.4" y="75.3">B</text>
<text x="12.5" y="125">C</text>
<text x="283.4" y="123.9">NOTE:</text>
<text x="405.4" y="125">C</text>
<text x="283.6" y="128.1">THE DRILLINGS ON THIS ANGLE SHALL BE COMPATIBLE WITH</text>
<text x="283.6" y="132.3">THE SELECTED SEALING END. THE SEALING END DRILLINGS IN</text>
<text x="283.6" y="136.5">THIS DRAWING ARE FOR ILLUSTRATION ONLY</text>
<text x="12.5" y="174.8">D</text>
<text x="405.4" y="174.8">D</text>
<text x="330.8" y="183.5">PF</text>
<text x="342.7" y="183.4">SA</text>
<text x="330.8" y="190.6">DB</text>
<text x="342" y="190.6">22-09-20</text>
<text x="357.3" y="187.4">ISSUED FOR INFORMATION</text>
<text x="12.6" y="224.5">E</text>
<text x="405.5" y="224.5">E</text>
<text x="323.4" y="229.2">SSEN APPROACH 1 DESIGN</text>
<text x="28.9" y="236">1.</text>
<text x="36.6" y="236">ALL DIMENSIONS GIVEN IN MILLIMETRES (mm) U.N.O.</text>
<text x="345.6" y="238.3">VARIOUS</text>
<text x="378.4" y="238.3">VARIOUS</text>
<text x="29" y="240.2">2.</text>
<text x="29" y="244.4">3.</text>
<text x="36.6" y="240.2">THIS DRAWING TO BE READ IN CONJUNCTION WITH DRAWINGS 200_1109_0035.</text>
<text x="36.6" y="244.4">ALL MATERIAL SHALL BE IN ACCORDANCE WITH THE REQUIREMENTS OF BS EN 10025</text>
<text x="29" y="248.6">4.</text>
<text x="36.4" y="248.6">GALVANISING SHALL BE IN ACCORDANCE WITH BS EN ISO 1461</text>
<text x="323.6" y="246.7">TERMINAL POLE ASSEMBLY</text>
<text x="323.6" y="250">SEALING END SUPPORT</text>
<text x="29" y="252.8">5.</text>
<text x="29" y="257">6.</text>
<text x="36.5" y="252.8">WELDING SHALL BE IN ACCORDANCE WITH BS EN 1011-2</text>
<text x="36.6" y="257">ALL FABRICATION SHALL BE IN ACCORDANCE WITH THE REQUIREMENTS</text>
<text x="36.4" y="261.2">OF ENA TS 43-125 ISSUE 2 PART 4</text>
<text x="344.9" y="258.7">For Information</text>
<text x="394.7" y="258.8">PF</text>
<text x="29" y="265.3">7.</text>
<text x="36.4" y="265.3">INFORMATION IN THIS DRAWING TAKEN FROM ENERGYLINE DRAWING 90SS906-PPS-020</text>
<text x="332.3" y="269.7">12.01.20</text>
<text x="332.4" y="264.2">NTS</text>
<text x="394.8" y="264.3">DB</text>
<text x="395" y="269.7">SA</text>
<text x="12.3" y="274.2">F</text>
<text x="405.2" y="274.2">F</text>
<text x="34.7" y="285.2">1</text>
<text x="84.6" y="285.2">2</text>
<text x="134.3" y="285.2">3</text>
<text x="184.1" y="285.2">4</text>
<text x="233.8" y="285.2">5</text>
<text x="282.9" y="285.2">6</text>
<text x="332.6" y="285.2">7</text>
<text x="382.3" y="285.2">8</text>
</g>
<g font-size="2.7">
<text x="323.6" y="180">Rev:</text>
<text x="330.8" y="179.6">Drawn:</text>
<text x="342.7" y="179.6">Approved:</text>
<text x="357.2" y="180">Description:</text>
<text x="330.8" y="187.5">Checked:</text>
<text x="342.7" y="187.5">Date:</text>
<text x="338.5" y="221.1">Perth, PH1 3AQ, UK</text>
<text x="338.6" y="217.8">SSE Inveralmond House, 200 Dunkeld Road</text>
<text x="368.1" y="221.1">www.sse.com</text>
</g>
<g font-size="2.6">
<text x="323.5" y="225.8">Project:</text>
<text x="323.5" y="238.3">Project Number:</text>
<text x="365.6" y="238.3">Location:</text>
<text x="323.8" y="243.1">Title:</text>
<text x="323.5" y="258.7">Drawing Status:</text>
<text x="380.1" y="258.8">Drawn:</text>
<text x="323.5" y="269.6">Date:</text>
<text x="323.7" y="264.2">Scale:</text>
<text x="380.2" y="264.3">Checked:</text>
<text x="380.5" y="269.7">Approved:</text>
<text x="323.5" y="274.5">Drawing Number:</text>
<text x="372.5" y="274.5">Sheet No:</text>
<text x="386.6" y="274.5">Revision No:</text>
</g>
<g font-size="2">
<text x="283.2" y="280.1">File Name: David Borrie small piece 2020 07 21.dwg</text>
<text x="303" y="276.6">Date Plotted: 22.09.2020</text>
</g>
</svg>
